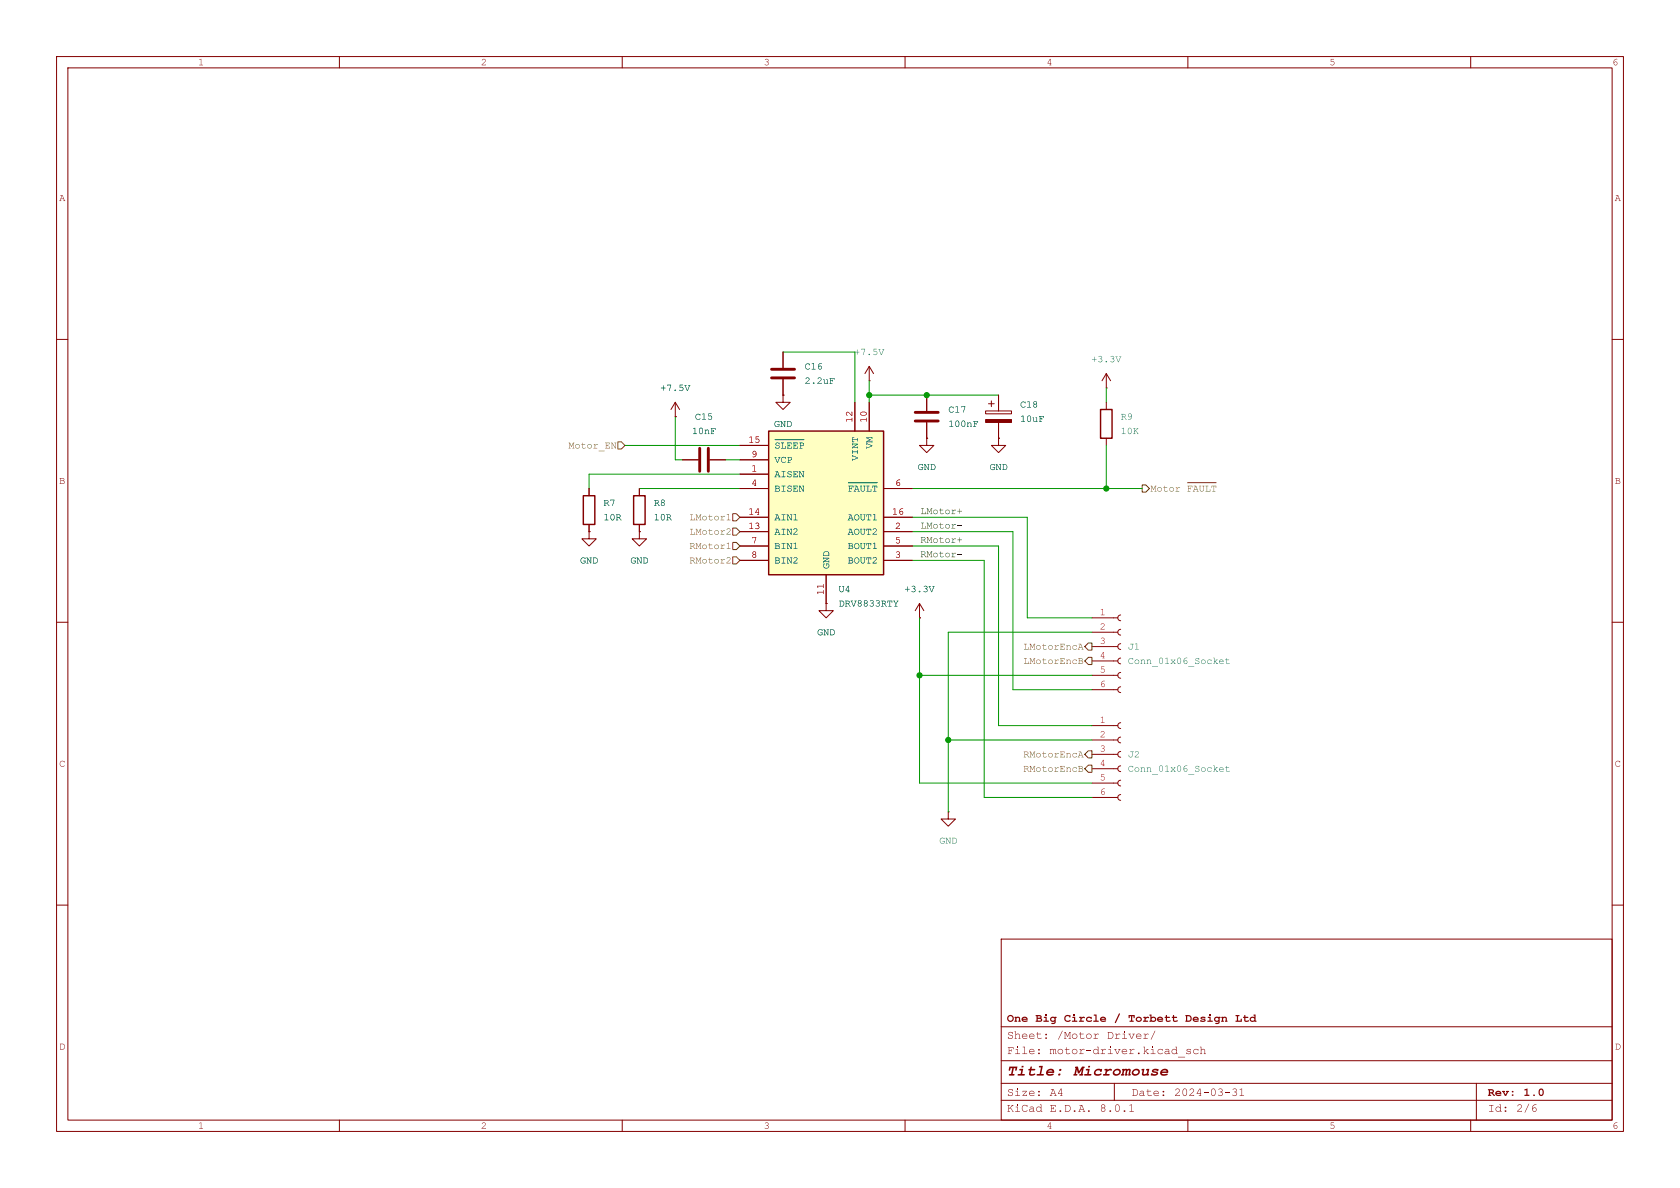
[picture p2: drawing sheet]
<svg xmlns="http://www.w3.org/2000/svg" width="297mm" height="210mm" viewBox="0 0 297 210" stroke-linecap="round" stroke-linejoin="round" font-family="sans-serif">
<g fill="none" stroke="#840000" stroke-width=".18">
<path d="M10 10h277v190h-277zM12 12h273v186h-273zM60 10v2M110 10v2M160 10v2M210 10v2M260 10v2M10 60h2M285 60h2M10 110h2M285 110h2M10 160h2"/>
<path d="M285 160h2M177 166h108v32h-108zM60 198v2M110 198v2M160 198v2M210 198v2M260 198v2"/>
</g>
<g fill="#840000">
<path d="M217.9 192.5a.36 .36 0 0 1 .6 0 .36 .36 0 0 1 0 .5 .39 .39 0 0 1 0 .7 .39 .39 0 0 1-.6-.2 .35 .35 0 0 0 .5 .2 .35 .35 0 0 0 0-.6l-.2-.1a.29 .29 0 0 0 .3-.2 .29 .29 0 0 0-.2-.4 .29 .29 0 0 0-.3 .2z"/>
<path d="M219.2 192.6l.4-.2v1.2l.3 .1h-.7l.3-.1v-1.1z"/>
<circle cx="205.7" cy="193" r=".15"/>
<circle cx="205.7" cy="193.6" r=".15"/>
</g>
<path d="M177 194.5h108" fill="none" stroke="#840000" stroke-width=".18"/>
<g fill="#840000">
<path d="M199.7 195.4l.4-.2v1.2l.3 .1h-.7l.3-.1v-1.1z"/>
<circle cx="192.5" cy="196.4" r=".15"/>
</g>
<path d="M177 191.5h108" fill="none" stroke="#840000" stroke-width=".18"/>
<g fill="#840000">
<path d="M272.2 192.5a.46 .46 0 0 1 .5 0 .46 .46 0 0 1 .2 .5v.2a.47 .47 0 0 1-.4 .6 .47 .47 0 0 1-.5-.6l.2 .1a.26 .26 0 0 0 .3 .2 .26 .26 0 0 0 .2-.3v-.3a.25 .25 0 0 0-.3-.3 .25 .25 0 0 0-.2 .4v.2h-.2z"/>
<path d="M271 195.4l.4-.2 .2 .1a.62 .62 0 0 0-.7 .7 .38 .38 0 0 1 .7-.1 .38 .38 0 0 1-.2 .6 .38 .38 0 0 1-.5-.3l.1-.1a.3 .3 0 0 0 .3 .4 .3 .3 0 0 0 .2-.4 .3 .3 0 0 0-.5-.1l-.1 .1v-.4z"/>
<circle cx="183.7" cy="193" r=".15"/>
<circle cx="183.7" cy="193.6" r=".15"/>
<circle cx="266.2" cy="195.8" r=".15"/>
<circle cx="266.2" cy="196.4" r=".15"/>
</g>
<path d="M177 187.5h108" fill="none" stroke="#840000" stroke-width=".18"/>
<g fill="#840000">
<path d="M185.1 189.2a.66 .66 0 0 1 .8-.3 .66 .66 0 0 1 .4 .8h-1.1l.3 .2 .8-.1a.8 .8 0 0 1-1.1 .3l-.3-.3 .1-.4h1.1l-.4-.2-.7 .2z"/>
<path d="M182.1 185.5l.2-.1 .3 .1 .3 .4h-.9a.57 .57 0 0 0 .9 .3 .48 .48 0 0 1-.6 .1 .48 .48 0 0 1-.3-.5h.8a.47 .47 0 0 0-.4-.3 .47 .47 0 0 0-.5 .3z"/>
<path d="M207.3 185.5l.4-.1 .3 .2v-.5h-.2l.2-.1v1.2l.2 .1h-.2v-.2a.4 .4 0 0 1-.5 .3 .4 .4 0 0 1-.3-.5 .38 .38 0 0 0 .6 .3 .38 .38 0 0 0 0-.6 .38 .38 0 0 0-.6 .2l-.1 .1z"/>
<path d="M208.3 186.8l1.2 .1z"/>
<path d="M209.8 185.5l.7-.1v.3l-.3-.2a.19 .19 0 0 0-.2 0 .19 .19 0 0 0-.1 .2l.2 .1a.34 .34 0 0 1 .5 .3 .34 .34 0 0 1-.6 .2h-.3v-.2a.4 .4 0 0 0 .4 .2 .4 .4 0 0 0 .4-.3l-.7-.2z"/>
<path d="M211.1 185.6l.3-.2 .4 .1v-.1v.3a.41 .41 0 0 0-.6-.1 .41 .41 0 0 0 0 .6l.3 .1 .4-.2a.49 .49 0 0 1-.7 .2 .49 .49 0 0 1-.1-.7z"/>
<path d="M212.1 185.1l.3-.1v.6l.3-.2 .3 .1v.7l.2 .1h-.4l.2-.1v-.5l-.3-.2-.3 .2v.5l.1 .1h-.4l.2-.1v-1.1z"/>
<circle cx="187.4" cy="189.2" r=".2"/>
<circle cx="187.3" cy="190" r=".2"/>
<circle cx="183.7" cy="185.6" r=".15"/>
<circle cx="183.7" cy="186.2" r=".15"/>
</g>
<path d="M177 181.5h108" fill="none" stroke="#840000" stroke-width=".18"/>
<g fill="#840000">
<path d="M193.4 182.8l.3-.1v.3l.3-.3 .3 .1h-.3l-.3 .3v.4l.4 .1h-.8l.3-.1v-.7z"/>
<path d="M202.2 182.8l.3-.1v.3l.3-.3 .3 .1h-.3l-.3 .3v.4l.4 .1h-.8l.3-.1v-.7z"/>
<path d="M204.2 182.2l-.7 1.6z"/>
<path d="M194.6 179.9a.56 .56 0 0 1 .6-.2 .56 .56 0 0 1 .3 .6h-.8l.2 .1h.6a.56 .56 0 0 1-.9 .1l-.1-.4h.8l-.3-.2-.5 .2z"/>
<path d="M207.4 179.4h.1l.1 .3 .5 .1-.5 .1v.5h.6a.46 .46 0 0 1-.4 .3 .46 .46 0 0 1-.4-.3v-.5l-.3-.1 .3-.1z"/>
<circle cx="184.9" cy="182.9" r=".15"/>
<circle cx="184.9" cy="183.5" r=".15"/>
</g>
<path d="M119.4 73.7h.1M119.4 71.1l-.8 1.3M119.4 71.1v2.6M119.4 71.1l.7 1.3M197 191.5v3M261 191.5v6.5" fill="none" stroke="#840000" stroke-width=".18"/>
<path d="M121 68.1h.4l-.2 .1 .3 .8 .4-.8-.2-.1h.3l-.4 1z" fill="#006464"/>
<path d="M193 119.4h4.6M193 116.8h4.6M193 114.3h4.6M193 111.8h4.6M193 109.2h4.6M198.1 118.9l-.3 .1-.2 .4 .2 .3 .3 .2M198.1 116.3l-.3 .2-.2 .3 .2 .4 .3 .1M198.1 113.8l-.3 .1-.2 .4 .2 .4 .3 .1M198.1 111.3l-.3 .1-.2 .4 .2 .3 .3 .2M198.1 108.7l-.3 .2-.2 .3 .2 .4 .3 .1M193 121.9h4.6M198.1 121.4l-.3 .2-.2 .3 .2 .4 .3 .1" fill="none" stroke="#840000" stroke-width=".18"/>
<path d="M216.8 116.4v.2l.5 .1h-.5l.1 .5h.5a.35 .35 0 0 1-.6 0v-.5h-.2l.2-.1z" fill="#006464"/>
<path d="M123.7 79.2v4.1M125.2 79.2v4.1" fill="none" stroke="#840000" stroke-width=".51"/>
<g fill="none" stroke="#840000" stroke-width=".18">
<path d="M174.2 72.6h4.6v.6h-4.6zM174.8 71.4h1M175.3 70.9v1M176.5 69.9v2.7M176.5 74.7v2.8M113 86.4v1.2M113 92.7v1.3M120.6 81.3h2.8M125.5 81.3h2.8M162.6 109.2h.1M162.6 106.7l-.8 1.3M162.6 106.7v2.5"/>
<path d="M162.6 106.7l.7 1.3M167.6 143.5v1.3h1.3l-1.3 1.3-1.2-1.3h1.2M167.6 143.5h.1"/>
</g>
<path d="M112 87.6h2v5.1h-2z" fill="none" stroke="#840000" stroke-width=".25"/>
<path d="M174.2 74.2h4.6v.5h-4.6z" fill="#840000" stroke="#840000" stroke-width=".18"/>
<path d="M164.2 103.7h.3h-.1l.3 .9 .3-.9h-.1h.3l-.4 1z" fill="#006464"/>
<path d="M195.6 68.6h.1M195.6 66l-.8 1.3M195.6 66v2.6M195.6 66l.7 1.3M104.1 94v1.3h1.3l-1.3 1.2-1.2-1.2h1.2M104.1 94h.1M113 94v1.3h1.3l-1.3 1.2-1.2-1.2h1.2M113 94h.1" fill="none" stroke="#840000" stroke-width=".18"/>
<path d="M197.2 63h.4l-.2 .1 .3 .8 .4-.8-.2-.1h.3l-.4 1z" fill="#006464"/>
<path d="M135.9 76.2h20.3v25.4h-20.3z" fill="#ffffc2"/>
<path d="M135.9 76.2h20.3v25.4h-20.3z" fill="none" stroke="#840000" stroke-width=".25"/>
<g fill="none" stroke="#840000" stroke-width=".18">
<path d="M130.8 78.7h5.1M138.4 69.9v1.2h1.3l-1.3 1.3-1.2-1.3h1.2M138.4 69.9h.1M138.4 62.2v2.8M138.4 67.1v2.8M151.1 71.1v5.1M153.7 71.1v5.1M130.8 83.8h5.1M130.8 94h5.1M130.8 91.4h5.1M130.8 99.1h5.1M130.8 86.4h5.1"/>
<path d="M130.8 96.5h5.1M130.8 81.3h5.1M156.2 94h5.1M156.2 91.4h5.1M156.2 99.1h5.1M156.2 86.4h5.1M156.2 96.5h5.1M146 106.7v1.3h1.3l-1.3 1.2-1.2-1.2h1.2M146 106.7h.1M146 101.6v5.1"/>
</g>
<path d="M137 77.7h5.1M150 85.3h5.1" fill="none" stroke="#006464" stroke-width=".18"/>
<path d="M136.4 66.8h4.1M136.4 65.3h4.1" fill="none" stroke="#840000" stroke-width=".51"/>
<path d="M146.7 66.8h.8v.3l-.1-.2h-.5v.4l.3-.1v.3l-.1-.2h-.2v.5h.3h-.5h.1v-.9z" fill="#006464"/>
<path d="M194.6 72.4h2v5.1h-2z" fill="none" stroke="#840000" stroke-width=".25"/>
<path d="M153.7 67.3h.1M153.7 64.8l-.8 1.2M153.7 64.8v2.5M153.7 64.8l.7 1.2M163.8 77.5v1.2h1.3l-1.3 1.3-1.2-1.3h1.2M163.8 77.5h.1M195.6 71.1v1.3M195.6 77.5v1.2" fill="none" stroke="#840000" stroke-width=".18"/>
<path d="M155.3 61.8h.3h-.1l.3 .9 .3-.9h-.1h.3l-.4 1z" fill="#006464"/>
<path d="M193 138.4h4.6M193 135.9h4.6M193 133.4h4.6M193 130.8h4.6M193 128.3h4.6M198.1 137.9l-.3 .2-.2 .3 .2 .4 .3 .1M198.1 135.4l-.3 .1-.2 .4 .2 .3 .3 .2M198.1 132.8l-.3 .2-.2 .4 .2 .3 .3 .2M198.1 130.3l-.3 .2-.2 .3 .2 .4 .3 .1M198.1 127.8l-.3 .1-.2 .4 .2 .3 .3 .2M193 141h4.6M198.1 140.5l-.3 .1-.2 .4 .2 .3 .3 .2" fill="none" stroke="#840000" stroke-width=".18"/>
<path d="M216.8 135.4v.3h.5h-.5l.1 .6h.5a.35 .35 0 0 1-.6-.1v-.5h-.2h.2z" fill="#006464"/>
<path d="M163.8 69.9v2.7M163.8 74.7v2.8M176.5 77.5v1.2h1.3l-1.3 1.3-1.2-1.3h1.2M176.5 77.5h.1M104.1 86.4v1.2M104.1 92.7v1.3" fill="none" stroke="#840000" stroke-width=".18"/>
<path d="M161.8 74.4h4.1M161.8 72.9h4.1" fill="none" stroke="#840000" stroke-width=".51"/>
<path d="M103.1 87.6h2.1v5.1h-2.1z" fill="none" stroke="#840000" stroke-width=".25"/>
<path d="M128.5 91l.4-.1v1l.2 .1h-.6l.3-.1v-.9z" fill="#725600"/>
<path d="M129.5 90.8h.7l.6 .6-.6 .7h-.7z" fill="none" stroke="#725600" stroke-width=".18"/>
<path d="M190.7 113.8h.4l.5 1h-.4l.2-.1-.1-.2h-.5l-.1 .2 .2 .1h-.4l.3-.4h.5l-.2-.5-.3 .5 .2-.5z" fill="#725600"/>
<path d="M129.5 98.4h.7l.6 .7-.6 .6h-.7zM192.4 113.7h.6v1.2h-.6l-.6-.6z" fill="none" stroke="#725600" stroke-width=".18"/>
<path d="M207.9 86.1h.2v.2l.3-.2 .2 .1-.5 .2v.4l.4 .1h-.7l.2-.1v-.6z" fill="#725600"/>
<path d="M201.9 85.7h.7l.6 .7-.6 .6h-.7zM209.9 85.3h5.1" fill="none" stroke="#725600" stroke-width=".18"/>
<path d="M128.5 96.1l.4-.2v1.1h.2h-.6h.3v-1z" fill="#725600"/>
<path d="M129.5 95.9h.7l.6 .6-.6 .7h-.7z" fill="none" stroke="#725600" stroke-width=".18"/>
<path d="M190.6 116.4h.7l.1 .2-.1 .2a.28 .28 0 0 1 .2 .3 .28 .28 0 0 1-.3 .3l-.6-.1h.1v-.4l.1 .4h.4l.2-.2-.1-.2h-.6v-.5l.1 .4h.4l.1-.3z" fill="#725600"/>
<path d="M192.4 116.2h.6v1.3h-.6l-.6-.7z" fill="none" stroke="#725600" stroke-width=".18"/>
<path d="M128.6 93.5a.36 .36 0 0 1 .5 .1 .36 .36 0 0 1-.3 .5l-.3 .3 .6-.1v.2h-.7l.1-.2a.66 .66 0 0 0 .5-.8h-.3l-.2 .2z" fill="#725600"/>
<path d="M129.5 93.3h.7l.6 .7-.6 .6h-.7z" fill="none" stroke="#725600" stroke-width=".18"/>
<path d="M190.6 135.4l.7 .1 .1 .2-.1 .2a.28 .28 0 0 1 .2 .3 .28 .28 0 0 1-.3 .2h-.6l.1-.1v-.4l.1 .4h.4l.2-.1-.1-.3h-.6v-.4l.1 .3h.4l.1-.2z" fill="#725600"/>
<path d="M192.4 135.3h.6v1.2h-.6l-.6-.6z" fill="none" stroke="#725600" stroke-width=".18"/>
<path d="M190.7 132.9h.4l.5 1h-.4l.2-.1-.1-.3h-.5l-.1 .3 .2 .1h-.4l.3-.4h.5l-.2-.6-.3 .6 .2-.6z" fill="#725600"/>
<path d="M192.4 132.7h.6v1.3h-.6l-.6-.6z" fill="none" stroke="#725600" stroke-width=".18"/>
<path d="M108 78.3h.2l.6 .8v-.8h-.2h.4h-.1v1l-.7-.9v.8h.2l-.3 .1 .1-.1v-.9z" fill="#725600"/>
<path d="M109.2 78.1h.7l.6 .6-.6 .7h-.7z" fill="none" stroke="#725600" stroke-width=".18"/>
<g fill="#0f0f0f">
<path d="M169.3 92.9h.7v.1h-.7z"/>
<path d="M169.6 89.9l.1 .4 .4 .1h-.4l-.1 .4v-.4h-.4l.4-.1z"/>
<path d="M169.3 97.9h.7v.1h-.7z"/>
</g>
<g fill="none" stroke="#009600" stroke-width=".18">
<path d="M110.5 78.7h20.3M119.4 73.7v7.6h1.2M138.4 62.2h12.7v8.9M153.7 67.3v3.8M153.7 69.9h22.8M195.6 68.6v2.5M195.6 78.7v7.7M113 86.4h17.8M128.3 81.3h2.5M130.8 83.8h-26.7v2.6M161.3 96.5h15.2v31.8h16.5M161.3 99.1h12.7v41.9h19"/>
<path d="M161.3 91.4h20.3v17.8h11.4M161.3 94h17.8v27.9h13.9M161.3 86.4h40.6M162.6 119.4h30.4M162.6 109.2v29.2h30.4M193 111.8h-25.4v31.7M167.6 130.8h25.4"/>
</g>
<path d="M164.2 103.7h.3h-.1l.3 .9 .3-.9h-.1h.3l-.4 1z" fill="#006464"/>
<g fill="none" stroke="#840000" stroke-width=".18">
<path d="M130.8 78.7h5.1M138.4 69.9h.1M151.1 71.1v5.1M153.7 71.1v5.1M130.8 83.8h5.1M130.8 94h5.1M130.8 91.4h5.1M130.8 99.1h5.1M130.8 86.4h5.1M130.8 96.5h5.1M130.8 81.3h5.1M156.2 94h5.1"/>
<path d="M156.2 91.4h5.1M156.2 99.1h5.1M156.2 86.4h5.1M156.2 96.5h5.1M146 106.7h.1M146 101.6v5.1M162.6 109.2h.1"/>
</g>
<path d="M137 77.7h5.1M150 85.3h5.1" fill="none" stroke="#006464" stroke-width=".18"/>
<path d="M146.7 66.8h.8v.3l-.1-.2h-.5v.4l.3-.1v.3l-.1-.2h-.2v.5h.3h-.5h.1v-.9z" fill="#006464"/>
<path d="M138.4 62.2v2.8M138.4 67.1v2.8" fill="none" stroke="#840000" stroke-width=".18"/>
<path d="M121 68.1h.4l-.2 .1 .3 .8 .4-.8-.2-.1h.3l-.4 1z" fill="#006464"/>
<g fill="none" stroke="#840000" stroke-width=".18">
<path d="M119.4 73.7h.1M163.8 77.5h.1M163.8 69.9v2.7M163.8 74.7v2.8M176.5 77.5h.1M176.5 69.9v2.7M176.5 74.7v2.8M104.1 94h.1M104.1 86.4v1.2M104.1 92.7v1.3M113 94h.1M113 86.4v1.2"/>
<path d="M113 92.7v1.3M120.6 81.3h2.8M125.5 81.3h2.8"/>
</g>
<g fill="#009600" stroke="#009600" stroke-width=".18">
<circle cx="153.7" cy="69.9" r=".46"/>
<circle cx="167.6" cy="130.8" r=".46"/>
<circle cx="162.6" cy="119.4" r=".46"/>
<circle cx="195.6" cy="86.4" r=".46"/>
<circle cx="163.8" cy="69.9" r=".46"/>
</g>
<g font-size="2.8" fill="#840000">
<text x="178" y="190.9">Title:</text>
<text x="189.8" y="190.9">Micromouse</text>
</g>
<g font-size="2.1" fill="#840000">
<text x="178" y="184.2">Sheet:</text>
<text x="178" y="181.2">One Big</text>
<text x="186.8" y="184.2">/Motor</text>
<text x="188.1" y="181.2">Circle</text>
<text x="195.6" y="184.2">Driver/</text>
<text x="196.9" y="181.2">/</text>
<text x="199.4" y="181.2">Torbett</text>
<text x="209.5" y="181.2">Design</text>
<text x="218.3" y="181.2">Ltd</text>
<text x="178" y="186.9">File:</text>
<text x="185.6" y="186.9">motor-driver.kicad_sch</text>
<text x="178" y="197.1">KiCad</text>
<text x="178" y="194.3">Size:</text>
<text x="185.6" y="197.1">E.D.A.</text>
<text x="185.6" y="194.3">A4</text>
<text x="194.4" y="197.1">8.0.1</text>
<text x="200" y="194.3">Date:</text>
<text x="207.6" y="194.3">2024-03-31</text>
<text x="263" y="194.3">Rev:</text>
<text x="263" y="197.1">Id:</text>
<text x="268" y="197.1">2/6</text>
<text x="269.3" y="194.3">1.0</text>
</g>
<g font-size="1.8" fill="#840000">
<text x="35" y="12">1</text>
<text x="85" y="12">2</text>
<text x="135" y="12">3</text>
<text x="185" y="12">4</text>
<text x="235" y="12">5</text>
<text x="285" y="12">6</text>
<text x="10.5" y="36">A</text>
<text x="285.5" y="36">A</text>
<text x="10.5" y="86">B</text>
<text x="285.5" y="86">B</text>
<text x="10.5" y="136">C</text>
<text x="285.5" y="136">C</text>
<text x="10.5" y="186">D</text>
<text x="285.5" y="186">D</text>
<text x="35" y="200">1</text>
<text x="85" y="200">2</text>
<text x="135" y="200">3</text>
<text x="185" y="200">4</text>
<text x="235" y="200">5</text>
<text x="285" y="200">6</text>
</g>
<g font-size="1.8" fill="#006464">
<text x="142.2" y="65.8">C16</text>
<text x="151" y="63.2">+7.5V</text>
<text x="192.9" y="64.5">+3.3V</text>
<text x="116.7" y="69.6">+7.5V</text>
<text x="142.2" y="68.3">2.2uF</text>
<text x="122.3" y="77.2">10nF</text>
<text x="122.9" y="74.7">C15</text>
<text x="136.8" y="75.9">GND</text>
<text x="167.6" y="73.4">C17</text>
<text x="167.6" y="75.9">100nF</text>
<text x="180.3" y="72.5">C18</text>
<text x="180.3" y="75.1">10uF</text>
<text x="198.1" y="74.7">R9</text>
<text x="198.1" y="77.2">10K</text>
<text x="136.9" y="79.8">~{SLEEP}</text>
<text x="136.9" y="82.3">VCP</text>
<text x="152.1" y="81.5" transform="rotate(-90 152.1 81.5)">VINT</text>
<text x="154.7" y="79.4" transform="rotate(-90 154.7 79.4)">VM</text>
<text x="162.2" y="83.6">GND</text>
<text x="174.9" y="83.6">GND</text>
<text x="106.7" y="89.9">R7</text>
<text x="115.6" y="89.9">R8</text>
<text x="136.9" y="84.8">AISEN</text>
<text x="136.9" y="87.4">BISEN</text>
<text x="149.9" y="87.4">~{FAULT}</text>
<text x="106.7" y="92.5">10R</text>
<text x="115.6" y="92.5">10R</text>
<text x="136.9" y="95">AIN2</text>
<text x="136.9" y="92.5">AIN1</text>
<text x="149.9" y="92.5">AOUT1</text>
<text x="149.9" y="95">AOUT2</text>
<text x="102.5" y="100.1">GND</text>
<text x="111.4" y="100.1">GND</text>
<text x="136.9" y="97.5">BIN1</text>
<text x="136.9" y="100.1">BIN2</text>
<text x="147.1" y="100.6" transform="rotate(-90 147.1 100.6)">GND</text>
<text x="149.9" y="100.1">BOUT2</text>
<text x="149.9" y="97.5">BOUT1</text>
<text x="148.2" y="105.2">U4</text>
<text x="148.2" y="107.7">DRV8833RTY</text>
<text x="159.9" y="105.2">+3.3V</text>
<text x="144.4" y="112.8">GND</text>
<text x="199.4" y="115.3">J1</text>
<text x="199.4" y="117.9">Conn_01x06_Socket</text>
<text x="199.4" y="134.4">J2</text>
<text x="199.4" y="136.9">Conn_01x06_Socket</text>
<text x="166" y="149.6">GND</text>
</g>
<g font-size="1.8" fill="#a90000">
<text x="150.9" y="74.7" transform="rotate(-90 150.9 74.7)">12</text>
<text x="153.4" y="74.7" transform="rotate(-90 153.4 74.7)">10</text>
<text x="132.3" y="78.5">15</text>
<text x="132.8" y="83.6">1</text>
<text x="132.8" y="81">9</text>
<text x="132.8" y="86.1">4</text>
<text x="158.2" y="86.1">6</text>
<text x="132.3" y="93.7">13</text>
<text x="132.3" y="91.2">14</text>
<text x="157.7" y="91.2">16</text>
<text x="158.2" y="93.7">2</text>
<text x="132.8" y="96.3">7</text>
<text x="132.8" y="98.8">8</text>
<text x="158.2" y="98.8">3</text>
<text x="158.2" y="96.3">5</text>
<text x="145.8" y="105.2" transform="rotate(-90 145.8 105.2)">11</text>
<text x="194.4" y="109">1</text>
<text x="194.4" y="111.5">2</text>
<text x="194.4" y="114">3</text>
<text x="194.4" y="116.6">4</text>
<text x="194.4" y="119.1">5</text>
<text x="194.4" y="121.7">6</text>
<text x="194.4" y="128">1</text>
<text x="194.4" y="130.6">2</text>
<text x="194.4" y="133.1">3</text>
<text x="194.4" y="135.6">4</text>
<text x="194.4" y="138.2">5</text>
<text x="194.4" y="140.7">6</text>
</g>
<g font-size="1.8" fill="#725600">
<text x="100.5" y="79.8">Motor_EN</text>
<text x="203.4" y="87.4">Motor</text>
<text x="209.8" y="87.4">~{FAULT}</text>
<text x="121.9" y="92.5">LMotor1</text>
<text x="121.9" y="95">LMotor2</text>
<text x="121.9" y="100.1">RMotor2</text>
<text x="121.9" y="97.5">RMotor1</text>
<text x="180.9" y="115.3">LMotorEncA</text>
<text x="180.9" y="117.9">LMotorEncB</text>
<text x="180.9" y="136.9">RMotorEncB</text>
<text x="180.9" y="134.4">RMotorEncA</text>
</g>
<g font-size="1.8" fill="#0f0f0f">
<text x="162.7" y="93.6">LMotor-</text>
<text x="162.7" y="91.1">LMotor+</text>
<text x="162.7" y="96.2">RMotor+</text>
<text x="162.7" y="98.7">RMotor-</text>
</g>
</svg>
